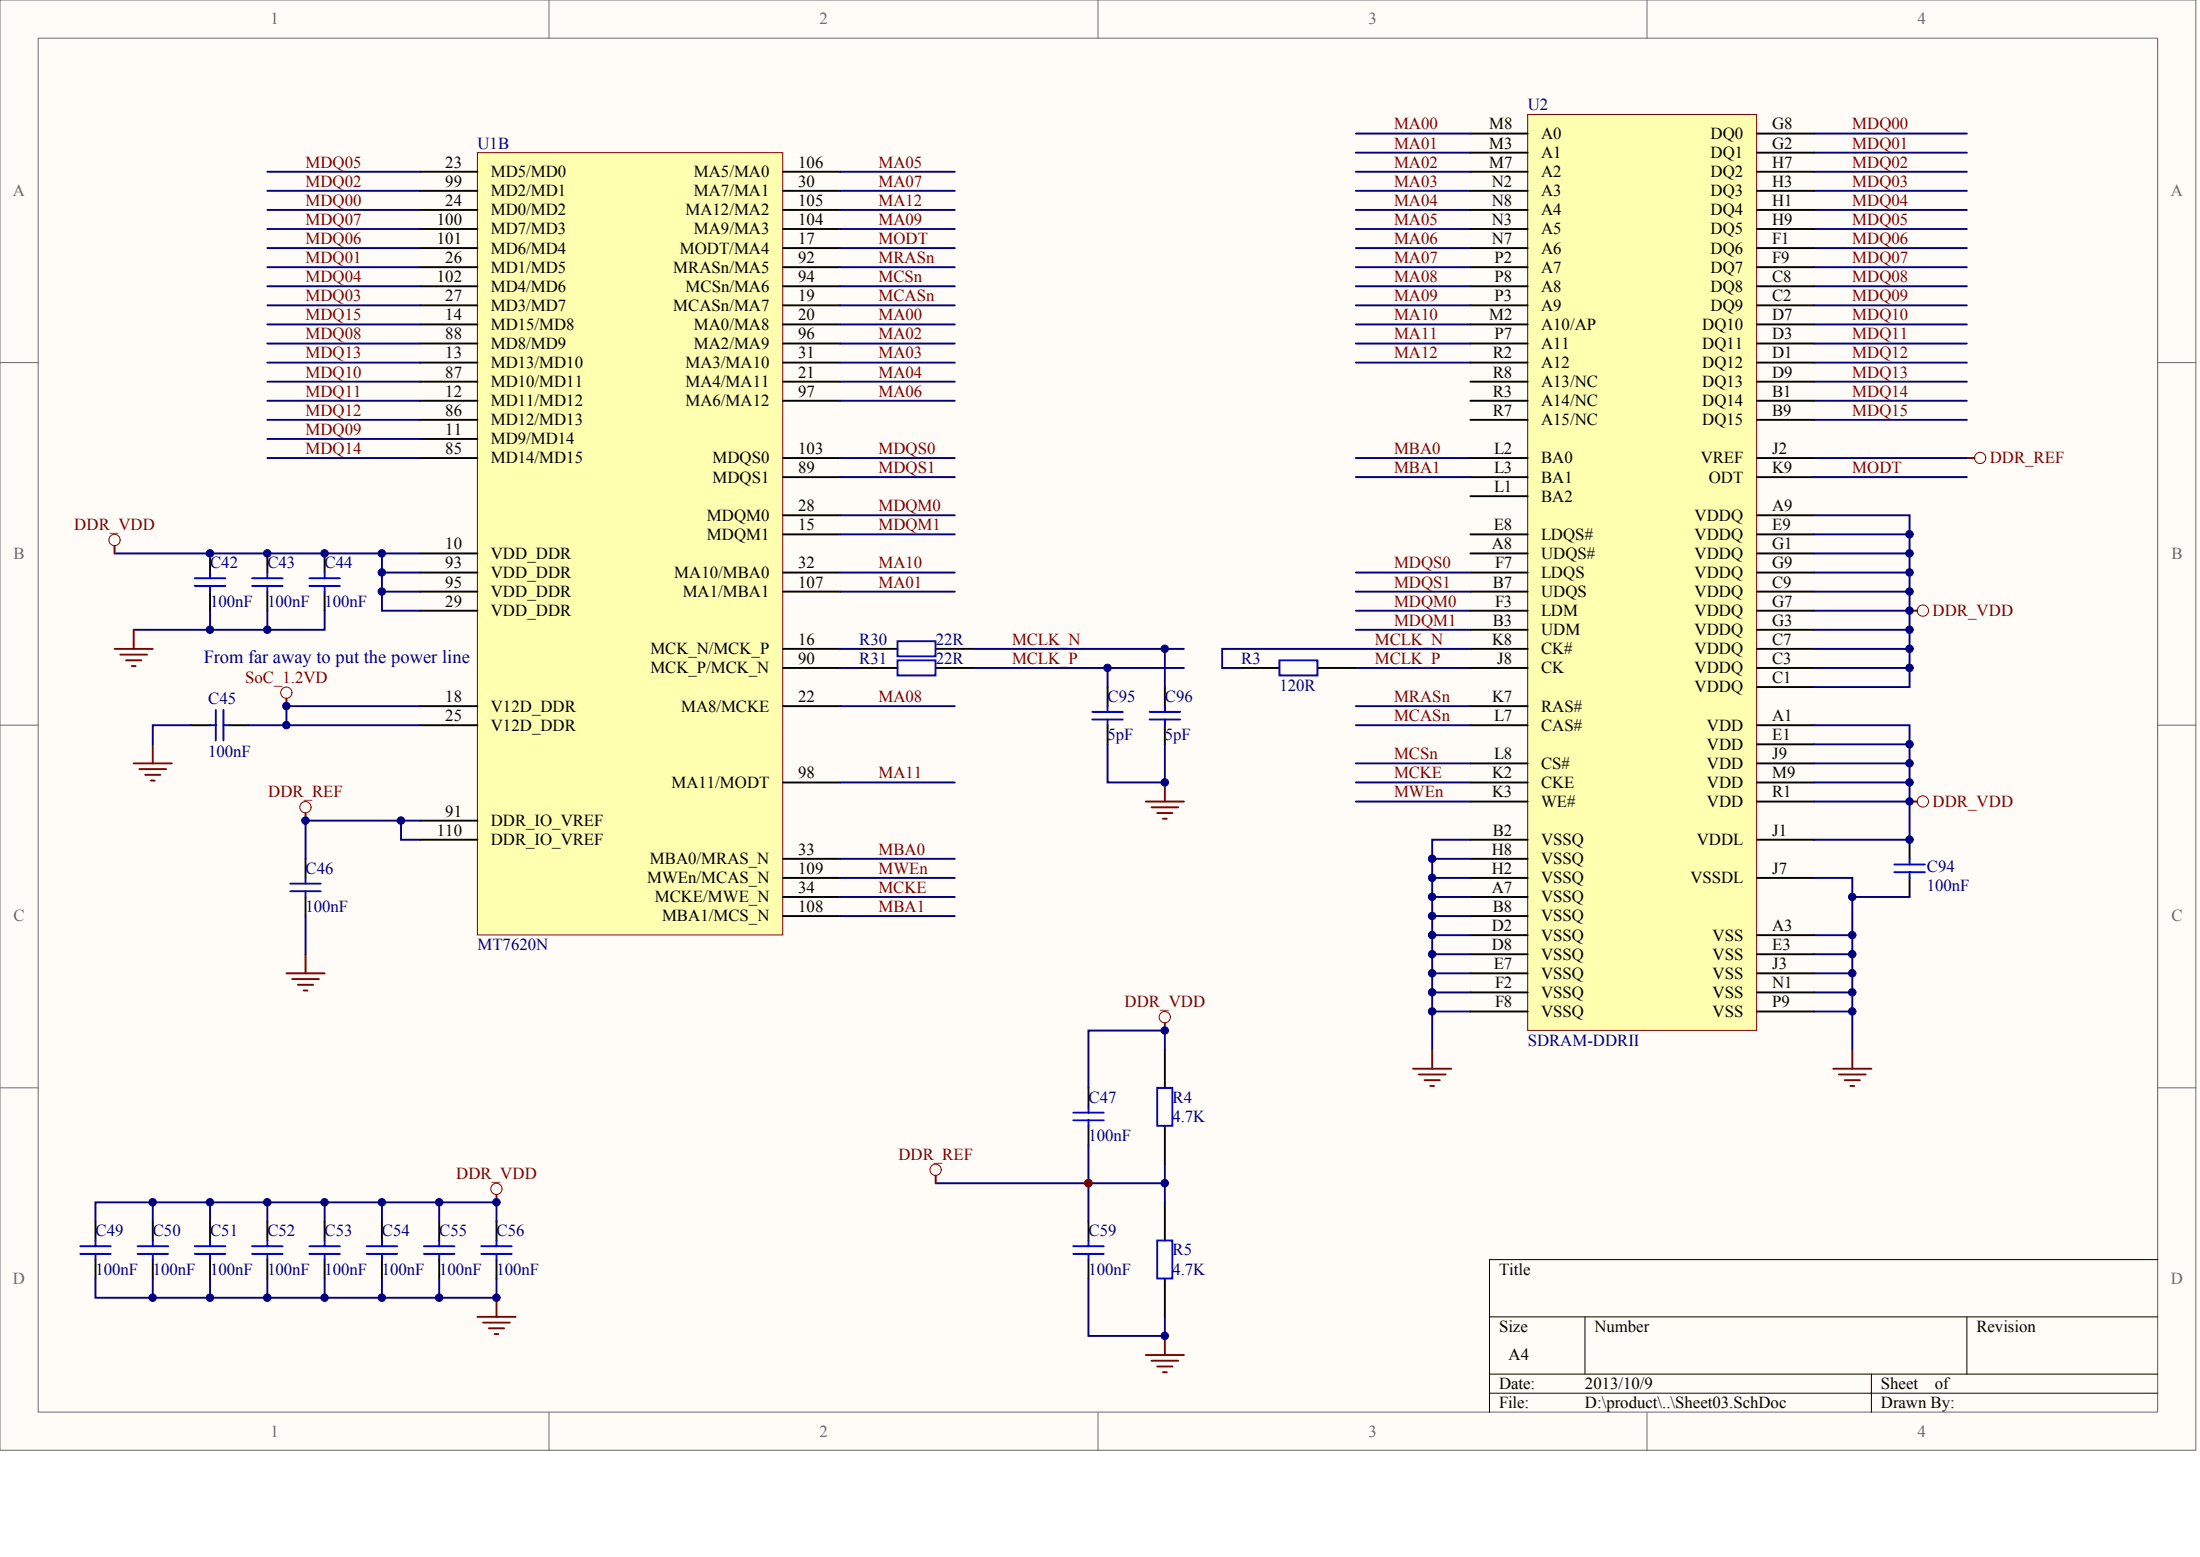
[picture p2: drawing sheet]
<svg xmlns="http://www.w3.org/2000/svg" width="840mm" height="594mm" viewBox="0 0 840 594" stroke-linecap="round" stroke-linejoin="round" font-family="sans-serif">
<g fill="#fffcf8" stroke="#696969" stroke-width=".38">
<path d="M0 0h838v553.4h-838z"/>
<path d="M14.6 14.6h808.8v524.2h-808.8z"/>
</g>
<path d="M209.5 0v14.6M419 0v14.6M628.6 0v14.6M0 138.4h14.6M823.5 138.4h14.6M0 276.7h14.6M823.5 276.7h14.6M0 415.1h14.6M823.5 415.1h14.6M209.5 538.9v14.5M419 538.9v14.5M628.6 538.9v14.5" fill="none" stroke="#696969" stroke-width=".38"/>
<path d="M823.5 480.6h-255.1v58.3M568.4 502.5h255.1M604.9 502.5v21.8M750.6 502.5v21.8M568.4 524.3h255.1M568.4 531.6h255.1M714.2 524.3v14.6" fill="none" stroke="#000" stroke-width=".38"/>
<circle cx="415.4" cy="451.4" r="1.42" fill="#000080" stroke="#000080" stroke-width=".38"/>
<path d="M182.2 58.3h116.5v298.4h-116.5z" fill="#ffffb0" stroke="#800000" stroke-width=".38"/>
<g fill="none" stroke="#000" stroke-width=".73">
<path d="M160.3 65.5h21.9M160.3 72.8h21.9M298.8 65.5h21.9M298.8 72.8h21.9M160.3 80.1h21.9M160.3 87.4h21.9M160.3 94.7h21.9M298.8 80.1h21.9M298.8 87.4h21.9M298.8 94.7h21.9M160.3 101.9h21.9M160.3 109.2h21.9"/>
<path d="M160.3 116.5h21.9M298.8 101.9h21.9M298.8 109.2h21.9M298.8 116.5h21.9M160.3 123.8h21.9M160.3 131.1h21.9M160.3 138.4h21.9M298.8 123.8h21.9M298.8 131.1h21.9M298.8 138.4h21.9M160.3 145.6h21.9M160.3 152.9h21.9"/>
<path d="M298.8 145.6h21.9M298.8 152.9h21.9M160.3 160.2h21.9M160.3 167.5h21.9M160.3 174.8h21.9M298.8 174.8h21.9M298.8 182h21.9M298.8 196.6h21.9M80.2 211.2v7.3M102 211.2v7.3M123.9 211.2v7.3M160.3 218.5h21.9"/>
<path d="M160.3 211.2h21.9M298.8 203.9h21.9M298.8 218.5h21.9M80.2 225.7v7.3M102 225.7v7.3M123.9 225.7v7.3M160.3 225.7h21.9M160.3 233h21.9M298.8 225.7h21.9M298.8 247.6h21.9M298.8 254.9h21.9M473.7 254.9h14.6"/>
<path d="M502.9 254.9h14.5M72.9 276.7h7.3M87.5 276.7h7.2M160.3 269.4h21.9M160.3 276.7h21.9M298.8 269.4h21.9M298.8 298.6h21.9M160.3 313.1h21.9M116.6 327.7v7.3M160.3 320.4h21.9M298.8 335h21.9M298.8 327.7h21.9"/>
<path d="M116.6 342.3v7.2M298.8 349.5h21.9M298.8 342.3h21.9M415.4 415.1v7.3M444.6 400.5v14.6M415.4 429.6v7.3M444.6 429.6v14.6M444.6 458.8v14.5M36.4 466v7.3M58.3 466v7.3M80.2 466v7.3M102 466v7.3"/>
<path d="M123.9 466v7.3M145.8 466v7.3M167.6 466v7.3M189.5 466v7.3M415.4 466v7.3M36.4 480.6v7.3M58.3 480.6v7.3M80.2 480.6v7.3M102 480.6v7.3M123.9 480.6v7.3M145.8 480.6v7.3M167.6 480.6v7.3"/>
<path d="M189.5 480.6v7.3M415.4 480.6v7.3M444.6 487.9v14.6"/>
</g>
<g fill="none" stroke="#000080" stroke-width=".73">
<path d="M517.4 51h43.8M517.4 58.3h43.8M692.3 51h58.3M692.3 58.3h58.3M102 65.5h58.3M102 72.8h58.3M320.7 65.5h43.7M320.7 72.8h43.7M517.4 65.5h43.8M517.4 72.8h43.8M692.3 65.5h58.3M692.3 72.8h58.3"/>
<path d="M102 80.1h58.3M102 87.4h58.3M102 94.7h58.3M320.7 80.1h43.7M320.7 87.4h43.7M320.7 94.7h43.7M517.4 80.1h43.8M517.4 87.4h43.8M517.4 94.7h43.8M692.3 80.1h58.3M692.3 87.4h58.3M692.3 94.7h58.3"/>
<path d="M102 101.9h58.3M102 109.2h58.3M102 116.5h58.3M320.7 101.9h43.7M320.7 109.2h43.7M320.7 116.5h43.7M517.4 101.9h43.8M517.4 109.2h43.8M517.4 116.5h43.8M692.3 101.9h58.3M692.3 109.2h58.3M692.3 116.5h58.3"/>
<path d="M102 123.8h58.3M102 131.1h58.3M102 138.4h58.3M320.7 123.8h43.7M320.7 131.1h43.7M320.7 138.4h43.7M517.4 123.8h43.8M517.4 131.1h43.8M517.4 138.4h43.8M692.3 123.8h58.3M692.3 131.1h58.3M692.3 138.4h58.3"/>
<path d="M102 145.6h58.3M102 152.9h58.3M320.7 145.6h43.7M320.7 152.9h43.7M692.3 145.6h58.3M692.3 152.9h58.3M102 160.2h58.3M102 167.5h58.3M102 174.8h58.3M320.7 174.8h43.7M517.4 174.8h43.8M692.3 160.2h58.3"/>
<path d="M692.3 174.8h58.3M320.7 182h43.7M320.7 196.6h43.7M517.4 182h43.8M43.7 211.2h102.1M145.8 218.5h14.5M160.3 211.2h-14.5v21.8h14.5M320.7 203.9h43.7M320.7 218.5h43.7M517.4 218.5h43.8M80.2 233v7.3M102 233v7.3"/>
<path d="M123.9 233v7.3h-72.9M145.8 225.7h14.5M320.7 225.7h43.7M517.4 225.7h43.8M517.4 233h43.8M517.4 240.3h43.8M517.4 254.9h43.8M561.2 247.6h-94.8v7.3h7.3M72.9 276.7h-14.6v7.3M94.7 276.7h14.6M160.3 269.4h-51v7.3h51M320.7 269.4h43.7"/>
<path d="M517.4 269.4h43.8M517.4 276.7h43.8M517.4 298.6h43.8M517.4 291.3h43.8M153 313.1v7.3h7.3M160.3 313.1h-43.7v14.6M517.4 305.8h43.8M320.7 327.7h43.7M320.7 335h43.7M116.6 349.5v14.6M320.7 342.3h43.7M320.7 349.5h43.7"/>
<path d="M692.3 356.8h14.6v43.7M546.6 378.7h14.6M561.2 371.4h-14.6v29.1M692.3 378.7h14.6M692.3 371.4h14.6M692.3 364.1h14.6M546.6 385.9h14.6M692.3 385.9h14.6M444.6 400.5v-7.3h-29.2v21.9M415.4 436.9v29.1M58.3 458.8v7.2M80.2 458.8v7.2"/>
<path d="M102 458.8v7.2M123.9 458.8v7.2M145.8 458.8v7.2M167.6 458.8v7.2M357.1 451.5h87.5M444.6 444.2v14.6M36.4 466v-7.2h153.1v7.2M36.4 487.9v7.3h153.1v-7.3M58.3 487.9v7.3M80.2 487.9v7.3M102 487.9v7.3M123.9 487.9v7.3"/>
<path d="M145.8 487.9v7.3M167.6 487.9v7.3M415.4 487.9v21.8h29.2v-7.2"/>
</g>
<g fill="none" stroke="#800000" stroke-width=".38">
<circle cx="755.7" cy="174.7" r="2.15"/>
<circle cx="43.7" cy="206" r="2.15"/>
<circle cx="733.8" cy="233" r="2.15"/>
<circle cx="109.3" cy="264.3" r="2.15"/>
<circle cx="116.6" cy="308" r="2.15"/>
<circle cx="733.8" cy="305.8" r="2.15"/>
<circle cx="444.5" cy="388.1" r="2.15"/>
<circle cx="189.4" cy="453.6" r="2.15"/>
<circle cx="357.1" cy="446.3" r="2.15"/>
</g>
<g fill="none" stroke="#800000" stroke-width=".73">
<path d="M750.6 174.8h3M43.7 208.3v2.9M728.8 233h2.9M43.7 247.6h14.6M45.9 249.8h10.2M48.1 252h5.8M50.3 254.1h1.4M51 240.3v7.3M109.3 266.5v2.9M51 291.3h14.6M53.2 293.5h10.2M55.4 295.6h5.8"/>
<path d="M57.6 297.8h1.4M58.3 284v7.3M116.6 310.2v2.9M728.8 305.8h2.9M109.3 371.4h14.6M111.5 373.6h10.2M113.7 375.7h5.8M115.9 377.9h1.4M116.6 364.1v7.3M444.6 390.3v2.9M539.3 407.8h14.6M541.5 410h10.2"/>
<path d="M543.7 412.2h5.8M545.9 414.3h1.4M546.6 400.5v7.3M699.6 407.8h14.6M701.8 410h10.2M704 412.2h5.8M706.2 414.3h1.4M706.9 400.5v7.3M189.5 455.8v3M357.1 448.6v2.9M189.5 495.2v7.3M182.2 502.5h14.6"/>
<path d="M184.4 504.6h10.2M186.6 506.8h5.8M188.8 509h1.4M437.3 517h14.5M439.5 519.2h10.2M444.6 509.7v7.3M441.6 521.4h5.9M443.8 523.6h1.5"/>
</g>
<g fill="none" stroke="#00f" stroke-width=".73">
<path d="M80.2 218.5v2.1M102 218.5v2.1M123.9 218.5v2.1M74.3 220.6h11.7M74.3 223.6h11.7M80.2 223.6v2.1M96.2 220.6h11.7M96.2 223.6h11.7M102 223.6v2.1M118.1 220.6h11.6M118.1 223.6h11.6M123.9 223.6v2.1"/>
<path d="M488.3 252h14.5v5.7h-14.5zM80.2 276.7h2.2M82.4 270.9v11.6M85.3 270.9v11.6M85.3 276.7h2.2M110.8 337.2h11.6M116.6 335v2.2M110.8 340.1h11.6M116.6 340.1v2.2M441.6 415.1h5.8v14.5h-5.8zM409.6 424.5h11.6M409.6 427.4h11.6"/>
<path d="M415.4 422.4v2.1M415.4 427.4v2.2M30.6 475.5h11.7M30.6 478.4h11.7M36.4 473.3v2.2M36.4 478.4v2.2M52.5 475.5h11.6M52.5 478.4h11.6M58.3 473.3v2.2M58.3 478.4v2.2M74.3 475.5h11.7M74.3 478.4h11.7"/>
<path d="M80.2 473.3v2.2M80.2 478.4v2.2M96.2 475.5h11.7M96.2 478.4h11.7M102 473.3v2.2M102 478.4v2.2M118.1 475.5h11.6M118.1 478.4h11.6M123.9 473.3v2.2M123.9 478.4v2.2M139.9 475.5h11.7M139.9 478.4h11.7"/>
<path d="M145.8 473.3v2.2M145.8 478.4v2.2M161.8 475.5h11.6M161.8 478.4h11.6M167.6 473.3v2.2M167.6 478.4v2.2M183.7 475.5h11.6M183.7 478.4h11.6M189.5 473.3v2.2M189.5 478.4v2.2M409.6 475.5h11.6M409.6 478.4h11.6"/>
<path d="M415.4 473.3v2.2M415.4 478.4v2.2M441.6 473.3h5.8v14.5h-5.8z"/>
</g>
<circle cx="415.4" cy="451.4" r="1.42" fill="#800000" stroke="#800000" stroke-width=".38"/>
<path d="M583 43.7h87.4v349.5h-87.4z" fill="#ffffb0" stroke="#800000" stroke-width=".38"/>
<g fill="none" stroke="#000" stroke-width=".73">
<path d="M561.2 51h21.8M561.2 58.3h21.8M670.5 51h21.8M670.5 58.3h21.8M561.2 65.5h21.8M561.2 72.8h21.8M670.5 65.5h21.8M670.5 72.8h21.8M561.2 80.1h21.8M561.2 87.4h21.8M561.2 94.7h21.8M670.5 80.1h21.8"/>
<path d="M670.5 87.4h21.8M670.5 94.7h21.8M561.2 101.9h21.8M561.2 109.2h21.8M561.2 116.5h21.8M670.5 101.9h21.8M670.5 109.2h21.8M670.5 116.5h21.8M561.2 123.8h21.8M561.2 131.1h21.8M561.2 138.4h21.8M670.5 123.8h21.8"/>
<path d="M670.5 131.1h21.8M670.5 138.4h21.8M561.2 145.6h21.8M561.2 152.9h21.8M670.5 145.6h21.8M670.5 152.9h21.8M561.2 160.2h21.8M561.2 174.8h21.8M670.5 160.2h21.8M670.5 174.8h21.8M561.2 182h21.8M561.2 189.3h21.8"/>
<path d="M670.5 182h21.8M670.5 196.6h21.8M561.2 203.9h21.8M561.2 211.2h21.8M561.2 218.5h21.8M670.5 203.9h21.8M670.5 211.2h21.8M670.5 218.5h21.8M561.2 225.7h21.8M561.2 233h21.8M670.5 225.7h21.8M670.5 233h21.8"/>
<path d="M328 247.6h14.5M328 254.9h14.5M357.1 247.6h14.6M357.1 254.9h14.6M561.2 240.3h21.8M561.2 247.6h21.8M561.2 254.9h21.8M670.5 240.3h21.8M670.5 247.6h21.8M670.5 254.9h21.8M422.7 262.1v7.3M422.7 276.7v7.3"/>
<path d="M444.6 262.1v7.3M444.6 276.7v7.3M561.2 276.7h21.8M561.2 269.4h21.8M670.5 262.1h21.8M670.5 276.7h21.8M561.2 291.3h21.8M561.2 298.6h21.8M670.5 284h21.8M670.5 291.3h21.8M670.5 298.6h21.8M561.2 305.8h21.8"/>
<path d="M670.5 305.8h21.8M561.2 320.4h21.8M561.2 335h21.8M561.2 327.7h21.8M670.5 320.4h21.8M670.5 335h21.8M728.8 320.4v7.3M728.8 335v7.3M561.2 342.3h21.8M561.2 349.5h21.8M561.2 356.8h21.8M670.5 356.8h21.8"/>
<path d="M561.2 364.1h21.8M561.2 371.4h21.8M561.2 378.7h21.8M670.5 364.1h21.8M670.5 371.4h21.8M670.5 378.7h21.8M561.2 385.9h21.8M670.5 385.9h21.8"/>
</g>
<g fill="none" stroke="#000080" stroke-width=".73">
<path d="M692.3 196.6h36.5v36.4M692.3 182h58.3M692.3 218.5h36.5M692.3 211.2h36.5M692.3 203.9h36.5M692.3 233h36.5v29.1h-36.5M692.3 225.7h36.5M320.7 254.9h7.3M320.7 247.6h7.3M371.7 254.9h80.1M371.7 247.6h80.1M422.7 254.9v7.2"/>
<path d="M444.6 247.6v14.5M692.3 254.9h36.5M692.3 247.6h36.5M692.3 240.3h36.5M692.3 276.7h36.5v29.1h-36.5M320.7 298.6h43.7M422.7 284v14.6h21.9v-14.6M692.3 298.6h36.5M692.3 291.3h36.5M692.3 284h36.5M728.8 305.8v14.6h-36.5M546.6 335h14.6"/>
<path d="M546.6 327.7h14.6M561.2 320.4h-14.6v51M692.3 335h14.6v21.8M546.6 356.8h14.6M546.6 349.5h14.6M546.6 342.3h14.6M706.9 342.3h21.9M546.6 364.1h14.6"/>
</g>
<g fill="none" stroke="#00f" stroke-width=".73">
<path d="M342.5 244.7h14.5v5.7h-14.5zM342.5 252h14.5v5.7h-14.5zM416.9 271.6h11.6M416.9 274.5h11.6M422.7 269.4v2.2M422.7 274.5v2.2M438.7 271.6h11.7M438.7 274.5h11.7M444.6 269.4v2.2M444.6 274.5v2.2M723 332.8h11.6M723 329.9h11.6"/>
<path d="M728.8 327.7v2.2M728.8 332.8v2.2"/>
</g>
<path d="M444.6 298.6v7.2M437.3 305.8h14.5M439.5 308h10.2M441.6 310.2h5.9M443.8 312.4h1.5" fill="none" stroke="#800000" stroke-width=".73"/>
<g fill="#000080" stroke="#000080" stroke-width=".38">
<circle cx="58.3" cy="495.1" r="1.42"/>
<circle cx="58.3" cy="458.7" r="1.42"/>
<circle cx="80.1" cy="495.1" r="1.42"/>
<circle cx="80.1" cy="458.7" r="1.42"/>
<circle cx="80.1" cy="240.3" r="1.42"/>
<circle cx="80.1" cy="211.1" r="1.42"/>
<circle cx="102" cy="495.1" r="1.42"/>
<circle cx="102" cy="458.7" r="1.42"/>
<circle cx="102" cy="240.3" r="1.42"/>
<circle cx="102" cy="211.1" r="1.42"/>
<circle cx="109.3" cy="276.7" r="1.42"/>
<circle cx="109.3" cy="269.4" r="1.42"/>
<circle cx="116.6" cy="313.1" r="1.42"/>
<circle cx="123.9" cy="495.1" r="1.42"/>
<circle cx="123.9" cy="458.7" r="1.42"/>
<circle cx="123.9" cy="211.1" r="1.42"/>
<circle cx="145.7" cy="495.1" r="1.42"/>
<circle cx="145.7" cy="458.7" r="1.42"/>
<circle cx="145.7" cy="225.7" r="1.42"/>
<circle cx="145.7" cy="218.4" r="1.42"/>
<circle cx="145.7" cy="211.1" r="1.42"/>
<circle cx="153" cy="313.1" r="1.42"/>
<circle cx="167.6" cy="495.1" r="1.42"/>
<circle cx="167.6" cy="458.7" r="1.42"/>
<circle cx="189.4" cy="495.1" r="1.42"/>
<circle cx="189.4" cy="458.7" r="1.42"/>
<circle cx="422.7" cy="254.8" r="1.42"/>
<circle cx="444.5" cy="509.7" r="1.42"/>
<circle cx="444.5" cy="451.4" r="1.42"/>
<circle cx="444.5" cy="393.2" r="1.42"/>
<circle cx="444.5" cy="298.5" r="1.42"/>
<circle cx="444.5" cy="247.5" r="1.42"/>
<circle cx="546.5" cy="385.9" r="1.42"/>
<circle cx="546.5" cy="378.6" r="1.42"/>
<circle cx="546.5" cy="371.3" r="1.42"/>
<circle cx="546.5" cy="364.1" r="1.42"/>
<circle cx="546.5" cy="356.8" r="1.42"/>
<circle cx="546.5" cy="349.5" r="1.42"/>
<circle cx="546.5" cy="342.2" r="1.42"/>
<circle cx="546.5" cy="334.9" r="1.42"/>
<circle cx="546.5" cy="327.6" r="1.42"/>
<circle cx="706.9" cy="385.9" r="1.42"/>
<circle cx="706.9" cy="378.6" r="1.42"/>
<circle cx="706.9" cy="371.3" r="1.42"/>
<circle cx="706.9" cy="364.1" r="1.42"/>
<circle cx="706.9" cy="356.8" r="1.42"/>
<circle cx="706.9" cy="342.2" r="1.42"/>
<circle cx="728.7" cy="320.4" r="1.42"/>
<circle cx="728.7" cy="305.8" r="1.42"/>
<circle cx="728.7" cy="298.5" r="1.42"/>
<circle cx="728.7" cy="291.2" r="1.42"/>
<circle cx="728.7" cy="284" r="1.42"/>
<circle cx="728.7" cy="254.8" r="1.42"/>
<circle cx="728.7" cy="247.5" r="1.42"/>
<circle cx="728.7" cy="240.3" r="1.42"/>
<circle cx="728.7" cy="233" r="1.42"/>
<circle cx="728.7" cy="225.7" r="1.42"/>
<circle cx="728.7" cy="218.4" r="1.42"/>
<circle cx="728.7" cy="211.1" r="1.42"/>
<circle cx="728.7" cy="203.9" r="1.42"/>
</g>
<text font-size="7.1" fill="#000080" x="77.8" y="253.1">From far away to put the power line</text>
<g font-size="6.4" fill="#696969">
<text x="103.2" y="9.3">1</text>
<text x="312.7" y="9.3">2</text>
<text x="522.2" y="9.3">3</text>
<text x="731.8" y="9.3">4</text>
<text x="5" y="74.9">A</text>
<text x="828.5" y="74.9">A</text>
<text x="5.2" y="213.2">B</text>
<text x="828.7" y="213.2">B</text>
<text x="5.2" y="351.6">C</text>
<text x="828.7" y="351.6">C</text>
<text x="5" y="490">D</text>
<text x="828.5" y="490">D</text>
<text x="103.2" y="548.2">1</text>
<text x="312.7" y="548.2">2</text>
<text x="522.2" y="548.2">3</text>
<text x="731.8" y="548.2">4</text>
</g>
<g font-size="6.4" fill="#000080">
<text x="583" y="42.1">U2</text>
<text x="182.2" y="56.7">U1B</text>
<text x="80.2" y="216.9">C42</text>
<text x="102" y="216.9">C43</text>
<text x="123.9" y="216.9">C44</text>
<text x="80.2" y="231.4">100nF</text>
<text x="102" y="231.4">100nF</text>
<text x="123.9" y="231.4">100nF</text>
<text x="328" y="246">R30</text>
<text x="357.1" y="246">22R</text>
<text x="328" y="253.3">R31</text>
<text x="357.1" y="253.3">22R</text>
<text x="473.7" y="253.3">R3</text>
<text x="488.3" y="263.5">120R</text>
<text x="79.4" y="268.6">C45</text>
<text x="422.7" y="267.9">C95</text>
<text x="444.6" y="267.9">C96</text>
<text x="422.7" y="282.4">5pF</text>
<text x="444.6" y="282.4">5pF</text>
<text x="79.4" y="289">100nF</text>
<text x="116.6" y="333.4">C46</text>
<text x="735.3" y="332.7">C94</text>
<text x="735.3" y="339.9">100nF</text>
<text x="116.6" y="348">100nF</text>
<text x="182.2" y="362.5">MT7620N</text>
<text x="583" y="398.9">SDRAM-DDRII</text>
<text x="415.4" y="420.8">C47</text>
<text x="447.5" y="420.8">R4</text>
<text x="447.5" y="428.1">4.7K</text>
<text x="415.4" y="435.3">100nF</text>
<text x="36.4" y="471.8">C49</text>
<text x="58.3" y="471.8">C50</text>
<text x="80.2" y="471.8">C51</text>
<text x="102" y="471.8">C52</text>
<text x="123.9" y="471.8">C53</text>
<text x="145.8" y="471.8">C54</text>
<text x="167.6" y="471.8">C55</text>
<text x="189.5" y="471.8">C56</text>
<text x="415.4" y="471.8">C59</text>
<text x="447.5" y="479">R5</text>
<text x="36.4" y="486.3">100nF</text>
<text x="58.3" y="486.3">100nF</text>
<text x="80.2" y="486.3">100nF</text>
<text x="102" y="486.3">100nF</text>
<text x="123.9" y="486.3">100nF</text>
<text x="145.8" y="486.3">100nF</text>
<text x="167.6" y="486.3">100nF</text>
<text x="189.5" y="486.3">100nF</text>
<text x="415.4" y="486.3">100nF</text>
<text x="447.5" y="486.3">4.7K</text>
</g>
<g font-size="6.4" fill="#800000">
<text x="532" y="49.4">MA00</text>
<text x="706.9" y="49.4">MDQ00</text>
<text x="532" y="56.7">MA01</text>
<text x="706.9" y="56.7">MDQ01</text>
<text x="116.6" y="64">MDQ05</text>
<text x="335.2" y="64">MA05</text>
<text x="532" y="64">MA02</text>
<text x="706.9" y="64">MDQ02</text>
<text x="116.6" y="71.2">MDQ02</text>
<text x="335.2" y="71.2">MA07</text>
<text x="532" y="71.2">MA03</text>
<text x="706.9" y="71.2">MDQ03</text>
<text x="116.6" y="78.5">MDQ00</text>
<text x="335.2" y="78.5">MA12</text>
<text x="532" y="78.5">MA04</text>
<text x="706.9" y="78.5">MDQ04</text>
<text x="116.6" y="85.8">MDQ07</text>
<text x="335.2" y="85.8">MA09</text>
<text x="532" y="85.8">MA05</text>
<text x="706.9" y="85.8">MDQ05</text>
<text x="116.6" y="93.1">MDQ06</text>
<text x="335.2" y="93.1">MODT</text>
<text x="532" y="93.1">MA06</text>
<text x="706.9" y="93.1">MDQ06</text>
<text x="116.6" y="100.4">MDQ01</text>
<text x="335.2" y="100.4">MRASn</text>
<text x="532" y="100.4">MA07</text>
<text x="706.9" y="100.4">MDQ07</text>
<text x="116.6" y="107.7">MDQ04</text>
<text x="335.2" y="107.7">MCSn</text>
<text x="532" y="107.7">MA08</text>
<text x="706.9" y="107.7">MDQ08</text>
<text x="116.6" y="114.9">MDQ03</text>
<text x="335.2" y="114.9">MCASn</text>
<text x="532" y="114.9">MA09</text>
<text x="706.9" y="114.9">MDQ09</text>
<text x="116.6" y="122.2">MDQ15</text>
<text x="335.2" y="122.2">MA00</text>
<text x="532" y="122.2">MA10</text>
<text x="706.9" y="122.2">MDQ10</text>
<text x="116.6" y="129.5">MDQ08</text>
<text x="335.2" y="129.5">MA02</text>
<text x="532" y="129.5">MA11</text>
<text x="706.9" y="129.5">MDQ11</text>
<text x="116.6" y="136.8">MDQ13</text>
<text x="335.2" y="136.8">MA03</text>
<text x="532" y="136.8">MA12</text>
<text x="706.9" y="136.8">MDQ12</text>
<text x="116.6" y="144.1">MDQ10</text>
<text x="335.2" y="144.1">MA04</text>
<text x="706.9" y="144.1">MDQ13</text>
<text x="116.6" y="151.3">MDQ11</text>
<text x="335.2" y="151.3">MA06</text>
<text x="706.9" y="151.3">MDQ14</text>
<text x="116.6" y="158.6">MDQ12</text>
<text x="706.9" y="158.6">MDQ15</text>
<text x="116.6" y="165.9">MDQ09</text>
<text x="116.6" y="173.2">MDQ14</text>
<text x="335.2" y="173.2">MDQS0</text>
<text x="532" y="173.2">MBA0</text>
<text x="759.4" y="176.8">DDR_REF</text>
<text x="335.2" y="180.5">MDQS1</text>
<text x="532" y="180.5">MBA1</text>
<text x="706.9" y="180.5">MODT</text>
<text x="335.2" y="195">MDQM0</text>
<text x="28.3" y="202.3">DDR_VDD</text>
<text x="335.2" y="202.3">MDQM1</text>
<text x="335.2" y="216.9">MA10</text>
<text x="532" y="216.9">MDQS0</text>
<text x="335.2" y="224.2">MA01</text>
<text x="532" y="224.2">MDQS1</text>
<text x="532" y="231.4">MDQM0</text>
<text x="532" y="238.7">MDQM1</text>
<text x="737.5" y="235.1">DDR_VDD</text>
<text x="386.3" y="246">MCLK_N</text>
<text x="524.7" y="246">MCLK_N</text>
<text x="386.3" y="253.3">MCLK_P</text>
<text x="524.7" y="253.3">MCLK_P</text>
<text x="93.5" y="260.6">SoC_1.2VD</text>
<text x="335.2" y="267.9">MA08</text>
<text x="532" y="267.9">MRASn</text>
<text x="532" y="275.1">MCASn</text>
<text x="532" y="289.7">MCSn</text>
<text x="335.2" y="297">MA11</text>
<text x="532" y="297">MCKE</text>
<text x="102.4" y="304.3">DDR_REF</text>
<text x="532" y="304.3">MWEn</text>
<text x="737.5" y="307.9">DDR_VDD</text>
<text x="335.2" y="326.1">MBA0</text>
<text x="335.2" y="333.4">MWEn</text>
<text x="335.2" y="340.7">MCKE</text>
<text x="335.2" y="348">MBA1</text>
<text x="429.2" y="384.4">DDR_VDD</text>
<text x="342.9" y="442.6">DDR_REF</text>
<text x="174.1" y="449.9">DDR_VDD</text>
</g>
<g font-size="6.4">
<text x="568.3" y="49.4">M8</text>
<text x="588.1" y="53">A0</text>
<text x="652.8" y="53">DQ0</text>
<text x="676.3" y="49.4">G8</text>
<text x="568.3" y="56.7">M3</text>
<text x="676.3" y="56.7">G2</text>
<text x="170" y="64">23</text>
<text x="304.6" y="64">106</text>
<text x="568.3" y="64">M7</text>
<text x="588.1" y="60.3">A1</text>
<text x="652.8" y="60.3">DQ1</text>
<text x="676.3" y="64">H7</text>
<text x="170" y="71.2">99</text>
<text x="187.3" y="67.6">MD5/MD0</text>
<text x="264.8" y="67.6">MA5/MA0</text>
<text x="304.6" y="71.2">30</text>
<text x="569.3" y="71.2">N2</text>
<text x="588.1" y="67.6">A2</text>
<text x="652.8" y="67.6">DQ2</text>
<text x="676.3" y="71.2">H3</text>
<text x="187.3" y="74.9">MD2/MD1</text>
<text x="264.8" y="74.9">MA7/MA1</text>
<text x="588.1" y="74.9">A3</text>
<text x="652.8" y="74.9">DQ3</text>
<text x="170" y="78.5">24</text>
<text x="187.3" y="82.2">MD0/MD2</text>
<text x="261.6" y="82.2">MA12/MA2</text>
<text x="304.6" y="78.5">105</text>
<text x="569.3" y="78.5">N8</text>
<text x="588.1" y="82.2">A4</text>
<text x="652.8" y="82.2">DQ4</text>
<text x="676.3" y="78.5">H1</text>
<text x="166.7" y="85.8">100</text>
<text x="187.3" y="89.4">MD7/MD3</text>
<text x="264.8" y="89.4">MA9/MA3</text>
<text x="304.6" y="85.8">104</text>
<text x="569.3" y="85.8">N3</text>
<text x="588.1" y="89.4">A5</text>
<text x="652.8" y="89.4">DQ5</text>
<text x="676.3" y="85.8">H9</text>
<text x="166.7" y="93.1">101</text>
<text x="304.6" y="93.1">17</text>
<text x="569.3" y="93.1">N7</text>
<text x="676.3" y="93.1">F1</text>
<text x="170" y="100.4">26</text>
<text x="187.3" y="96.7">MD6/MD4</text>
<text x="259.4" y="96.7">MODT/MA4</text>
<text x="304.6" y="100.4">92</text>
<text x="570.3" y="100.4">P2</text>
<text x="588.1" y="96.7">A6</text>
<text x="652.8" y="96.7">DQ6</text>
<text x="676.3" y="100.4">F9</text>
<text x="166.7" y="107.7">102</text>
<text x="187.3" y="104">MD1/MD5</text>
<text x="257" y="104">MRASn/MA5</text>
<text x="304.6" y="107.7">94</text>
<text x="570.3" y="107.7">P8</text>
<text x="588.1" y="104">A7</text>
<text x="652.8" y="104">DQ7</text>
<text x="676.3" y="107.7">C8</text>
<text x="187.3" y="111.3">MD4/MD6</text>
<text x="261.6" y="111.3">MCSn/MA6</text>
<text x="588.1" y="111.3">A8</text>
<text x="652.8" y="111.3">DQ8</text>
<text x="170" y="114.9">27</text>
<text x="187.3" y="118.6">MD3/MD7</text>
<text x="257" y="118.6">MCASn/MA7</text>
<text x="304.6" y="114.9">19</text>
<text x="570.3" y="114.9">P3</text>
<text x="588.1" y="118.6">A9</text>
<text x="652.8" y="118.6">DQ9</text>
<text x="676.3" y="114.9">C2</text>
<text x="170" y="122.2">14</text>
<text x="187.3" y="125.9">MD15/MD8</text>
<text x="264.8" y="125.9">MA0/MA8</text>
<text x="304.6" y="122.2">20</text>
<text x="568.3" y="122.2">M2</text>
<text x="588.1" y="125.9">A10/AP</text>
<text x="649.6" y="125.9">DQ10</text>
<text x="676.3" y="122.2">D7</text>
<text x="170" y="129.5">88</text>
<text x="304.6" y="129.5">96</text>
<text x="570.3" y="129.5">P7</text>
<text x="676.3" y="129.5">D3</text>
<text x="170" y="136.8">13</text>
<text x="187.3" y="133.1">MD8/MD9</text>
<text x="264.8" y="133.1">MA2/MA9</text>
<text x="304.6" y="136.8">31</text>
<text x="569.7" y="136.8">R2</text>
<text x="588.1" y="133.1">A11</text>
<text x="649.6" y="133.1">DQ11</text>
<text x="676.3" y="136.8">D1</text>
<text x="187.3" y="140.4">MD13/MD10</text>
<text x="261.6" y="140.4">MA3/MA10</text>
<text x="588.1" y="140.4">A12</text>
<text x="649.6" y="140.4">DQ12</text>
<text x="170" y="144.1">87</text>
<text x="187.3" y="147.7">MD10/MD11</text>
<text x="261.6" y="147.7">MA4/MA11</text>
<text x="304.6" y="144.1">21</text>
<text x="569.7" y="144.1">R8</text>
<text x="588.1" y="147.7">A13/NC</text>
<text x="649.6" y="147.7">DQ13</text>
<text x="676.3" y="144.1">D9</text>
<text x="170" y="151.3">12</text>
<text x="187.3" y="155">MD11/MD12</text>
<text x="261.6" y="155">MA6/MA12</text>
<text x="304.6" y="151.3">97</text>
<text x="569.7" y="151.3">R3</text>
<text x="588.1" y="155">A14/NC</text>
<text x="649.6" y="155">DQ14</text>
<text x="676.3" y="151.3">B1</text>
<text x="170" y="158.6">86</text>
<text x="569.7" y="158.6">R7</text>
<text x="676.3" y="158.6">B9</text>
<text x="170" y="165.9">11</text>
<text x="187.3" y="162.3">MD12/MD13</text>
<text x="588.1" y="162.3">A15/NC</text>
<text x="649.6" y="162.3">DQ15</text>
<text x="170" y="173.2">85</text>
<text x="187.3" y="169.6">MD9/MD14</text>
<text x="304.6" y="173.2">103</text>
<text x="570.2" y="173.2">L2</text>
<text x="676.3" y="173.2">J2</text>
<text x="187.3" y="176.8">MD14/MD15</text>
<text x="271.9" y="176.8">MDQS0</text>
<text x="588.1" y="176.8">BA0</text>
<text x="649.1" y="176.8">VREF</text>
<text x="271.9" y="184.1">MDQS1</text>
<text x="304.6" y="180.5">89</text>
<text x="570.2" y="180.5">L3</text>
<text x="588.1" y="184.1">BA1</text>
<text x="652.1" y="184.1">ODT</text>
<text x="676.3" y="180.5">K9</text>
<text x="570.2" y="187.8">L1</text>
<text x="588.1" y="191.4">BA2</text>
<text x="304.6" y="195">28</text>
<text x="676.3" y="195">A9</text>
<text x="269.8" y="198.7">MDQM0</text>
<text x="304.6" y="202.3">15</text>
<text x="570.1" y="202.3">E8</text>
<text x="646.7" y="198.7">VDDQ</text>
<text x="676.3" y="202.3">E9</text>
<text x="170" y="209.6">10</text>
<text x="269.8" y="206">MDQM1</text>
<text x="569.3" y="209.6">A8</text>
<text x="588.1" y="206">LDQS#</text>
<text x="646.7" y="206">VDDQ</text>
<text x="676.3" y="209.6">G1</text>
<text x="187.3" y="213.2">VDD_DDR</text>
<text x="588.1" y="213.2">UDQS#</text>
<text x="646.7" y="213.2">VDDQ</text>
<text x="170" y="216.9">93</text>
<text x="187.3" y="220.5">VDD_DDR</text>
<text x="257.3" y="220.5">MA10/MBA0</text>
<text x="304.6" y="216.9">32</text>
<text x="570.6" y="216.9">F7</text>
<text x="588.1" y="220.5">LDQS</text>
<text x="646.7" y="220.5">VDDQ</text>
<text x="676.3" y="216.9">G9</text>
<text x="170" y="224.2">95</text>
<text x="187.3" y="227.8">VDD_DDR</text>
<text x="260.5" y="227.8">MA1/MBA1</text>
<text x="304.6" y="224.2">107</text>
<text x="569.7" y="224.2">B7</text>
<text x="588.1" y="227.8">UDQS</text>
<text x="646.7" y="227.8">VDDQ</text>
<text x="676.3" y="224.2">C9</text>
<text x="170" y="231.4">29</text>
<text x="570.6" y="231.4">F3</text>
<text x="676.3" y="231.4">G7</text>
<text x="187.3" y="235.1">VDD_DDR</text>
<text x="569.7" y="238.7">B3</text>
<text x="588.1" y="235.1">LDM</text>
<text x="646.7" y="235.1">VDDQ</text>
<text x="676.3" y="238.7">G3</text>
<text x="588.1" y="242.4">UDM</text>
<text x="646.7" y="242.4">VDDQ</text>
<text x="248.2" y="249.7">MCK_N/MCK_P</text>
<text x="304.6" y="246">16</text>
<text x="569.5" y="246">K8</text>
<text x="588.1" y="249.7">CK#</text>
<text x="646.7" y="249.7">VDDQ</text>
<text x="676.3" y="246">C7</text>
<text x="248.2" y="256.9">MCK_P/MCK_N</text>
<text x="304.6" y="253.3">90</text>
<text x="571.4" y="253.3">J8</text>
<text x="588.1" y="256.9">CK</text>
<text x="646.7" y="256.9">VDDQ</text>
<text x="676.3" y="253.3">C3</text>
<text x="676.3" y="260.6">C1</text>
<text x="170" y="267.9">18</text>
<text x="304.6" y="267.9">22</text>
<text x="569.5" y="267.9">K7</text>
<text x="646.7" y="264.2">VDDQ</text>
<text x="170" y="275.1">25</text>
<text x="187.3" y="271.5">V12D_DDR</text>
<text x="260" y="271.5">MA8/MCKE</text>
<text x="570.2" y="275.1">L7</text>
<text x="588.1" y="271.5">RAS#</text>
<text x="676.3" y="275.1">A1</text>
<text x="187.3" y="278.8">V12D_DDR</text>
<text x="588.1" y="278.8">CAS#</text>
<text x="651.4" y="278.8">VDD</text>
<text x="651.4" y="286.1">VDD</text>
<text x="676.3" y="282.4">E1</text>
<text x="570.2" y="289.7">L8</text>
<text x="588.1" y="293.3">CS#</text>
<text x="651.4" y="293.3">VDD</text>
<text x="676.3" y="289.7">J9</text>
<text x="304.6" y="297">98</text>
<text x="569.5" y="297">K2</text>
<text x="676.3" y="297">M9</text>
<text x="256.2" y="300.6">MA11/MODT</text>
<text x="569.5" y="304.3">K3</text>
<text x="588.1" y="300.6">CKE</text>
<text x="651.4" y="300.6">VDD</text>
<text x="676.3" y="304.3">R1</text>
<text x="170" y="311.5">91</text>
<text x="588.1" y="307.9">WE#</text>
<text x="651.4" y="307.9">VDD</text>
<text x="187.3" y="315.2">DDR_IO_VREF</text>
<text x="166.7" y="318.8">110</text>
<text x="187.3" y="322.5">DDR_IO_VREF</text>
<text x="569.7" y="318.8">B2</text>
<text x="588.1" y="322.5">VSSQ</text>
<text x="647.6" y="322.5">VDDL</text>
<text x="676.3" y="318.8">J1</text>
<text x="248" y="329.8">MBA0/MRAS_N</text>
<text x="304.6" y="326.1">33</text>
<text x="569.3" y="326.1">H8</text>
<text x="588.1" y="329.8">VSSQ</text>
<text x="304.6" y="333.4">109</text>
<text x="569.3" y="333.4">H2</text>
<text x="676.3" y="333.4">J7</text>
<text x="247" y="337">MWEn/MCAS_N</text>
<text x="304.6" y="340.7">34</text>
<text x="569.3" y="340.7">A7</text>
<text x="588.1" y="337">VSSQ</text>
<text x="645.1" y="337">VSSDL</text>
<text x="250" y="344.3">MCKE/MWE_N</text>
<text x="304.6" y="348">108</text>
<text x="569.7" y="348">B8</text>
<text x="588.1" y="344.3">VSSQ</text>
<text x="252.7" y="351.6">MBA1/MCS_N</text>
<text x="588.1" y="351.6">VSSQ</text>
<text x="569.3" y="355.2">D2</text>
<text x="588.1" y="358.9">VSSQ</text>
<text x="653.6" y="358.9">VSS</text>
<text x="676.3" y="355.2">A3</text>
<text x="569.3" y="362.5">D8</text>
<text x="676.3" y="362.5">E3</text>
<text x="570.1" y="369.8">E7</text>
<text x="588.1" y="366.2">VSSQ</text>
<text x="653.6" y="366.2">VSS</text>
<text x="676.3" y="369.8">J3</text>
<text x="570.6" y="377.1">F2</text>
<text x="588.1" y="373.4">VSSQ</text>
<text x="653.6" y="373.4">VSS</text>
<text x="676.3" y="377.1">N1</text>
<text x="588.1" y="380.7">VSSQ</text>
<text x="653.6" y="380.7">VSS</text>
<text x="570.6" y="384.4">F8</text>
<text x="588.1" y="388">VSSQ</text>
<text x="653.6" y="388">VSS</text>
<text x="676.3" y="384.4">P9</text>
<text x="572.1" y="486.3">Title</text>
<text x="572.1" y="508.2">Size</text>
<text x="608.5" y="508.2">Number</text>
<text x="754.3" y="508.2">Revision</text>
<text x="575.7" y="519.1">A4</text>
<text x="572.1" y="530">Date:</text>
<text x="604.9" y="530">2013/10/9</text>
<text x="717.8" y="530">Sheet</text>
<text x="738.4" y="530">of</text>
<text x="572.1" y="537.3">File:</text>
<text x="604.9" y="537.3">D:\product\..\Sheet03.SchDoc</text>
<text x="717.8" y="537.3">Drawn By:</text>
</g>
</svg>
